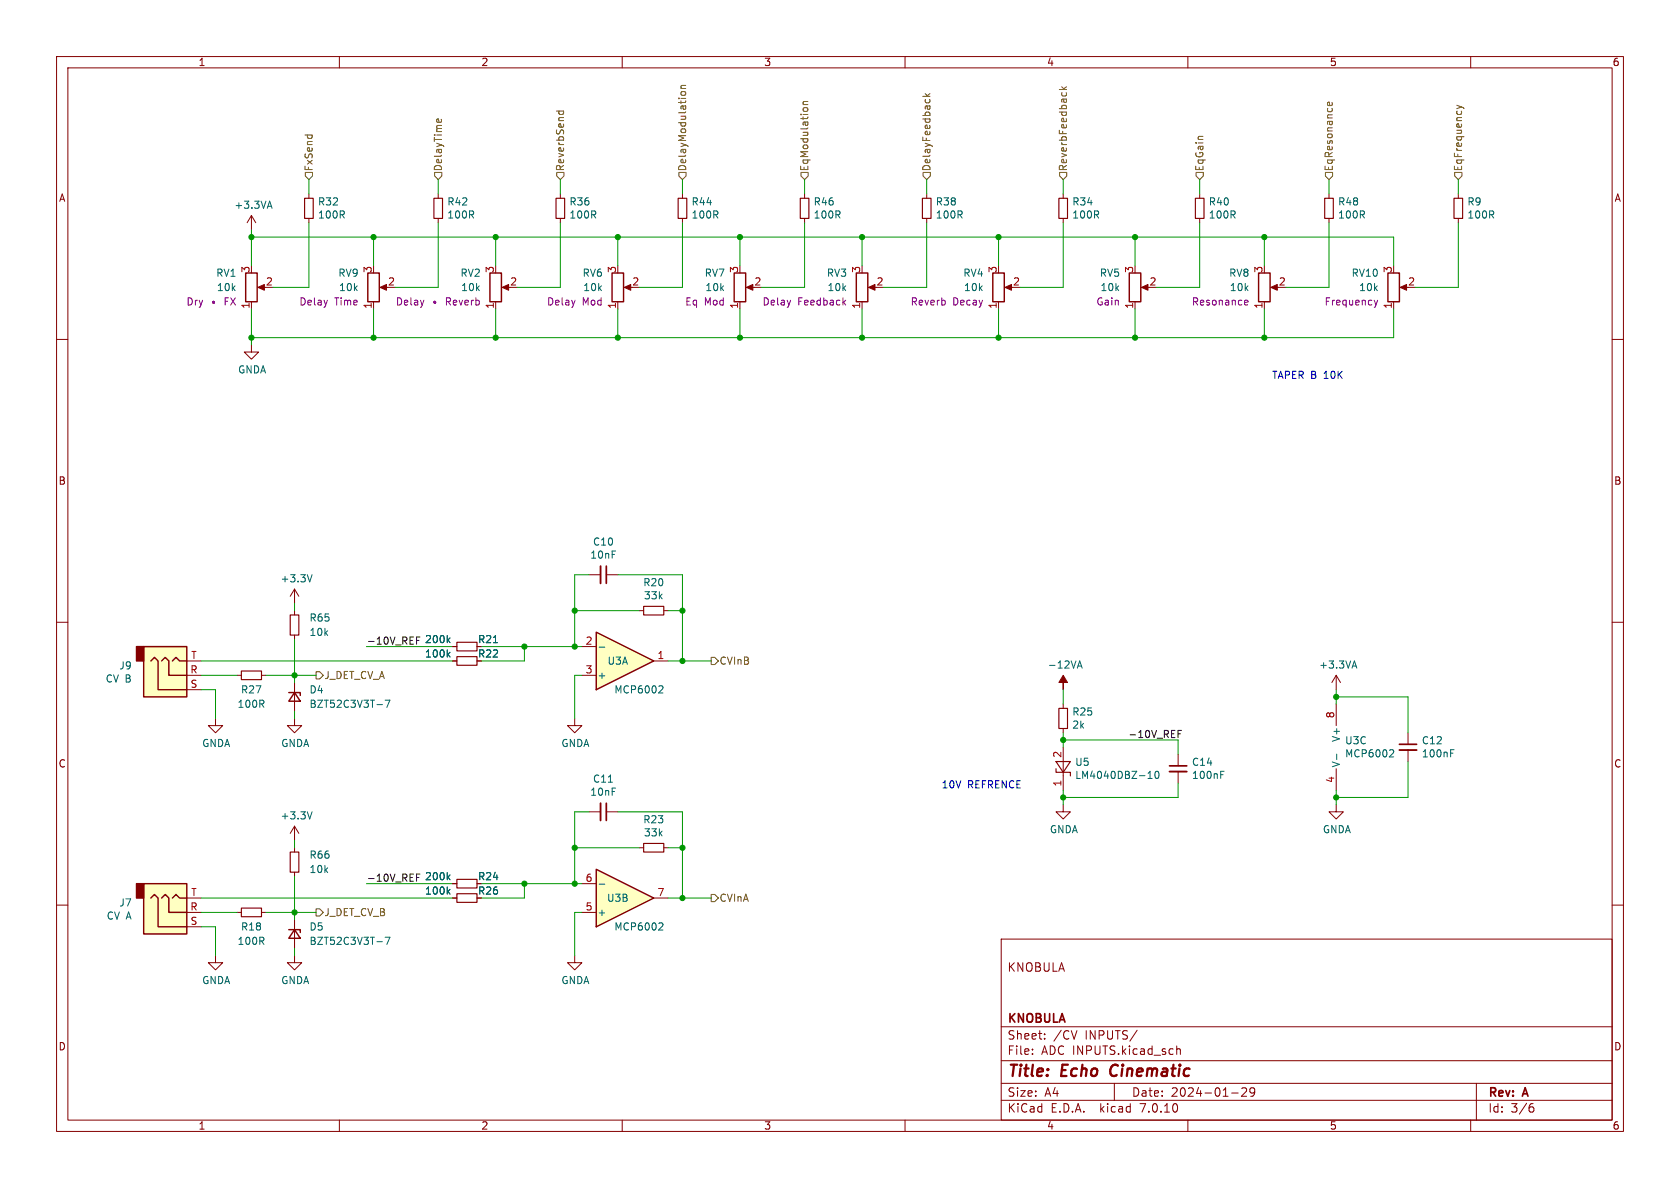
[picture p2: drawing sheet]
<svg xmlns="http://www.w3.org/2000/svg" width="297mm" height="210mm" viewBox="0 0 297 210" stroke-linecap="round" stroke-linejoin="round" font-family="sans-serif">
<g fill="none" stroke="#840000" stroke-width=".18">
<path d="M10 10h277v190h-277zM12 12h273v186h-273zM60 10v2M110 10v2M160 10v2M210 10v2M260 10v2M44.4 38.1v2.5M44.4 38.1l-.7 1.3M44.4 38.1l.8 1.3M77.5 34.3v.8M77.5 38.6v.8"/>
<path d="M99.1 34.3v.8M99.1 38.6v.8M120.6 34.3v.8M120.6 38.6v.8M142.2 34.3v.8M142.2 38.6v.8M163.8 34.3v.8M163.8 38.6v.8M188 34.3v.8M188 38.6v.8M234.9 34.3v.8M234.9 38.6v.8"/>
<path d="M257.8 34.3v.8M257.8 38.6v.8M10 60h2M44.4 53.3v1.3M46 50.8h1M66 53.3v1.3M67.6 50.8h1M87.6 53.3v1.3M89.2 50.8h1M109.2 53.3v1.3M110.7 50.8h1.1M130.8 53.3v1.3"/>
<path d="M132.3 50.8h1M152.4 53.3v1.3M153.9 50.8h1M176.5 53.3v1.3M178.1 50.8h1M200.7 53.3v1.3M202.2 50.8h1M285 60h2M44.4 61v1.2h1.3l-1.3 1.3-1.2-1.3h1.2M10 110h2M33 116.8h2.6M33 119.4h2.6"/>
<path d="M41.9 119.4h.8M46.2 119.4h.8M52.1 104.1v2.6M52.1 108v.7M52.1 112.3v.7M52.1 104.1l-.8 1.3M52.1 104.1l.7 1.3M80 116.8h.8M80 114.3h.8M104.1 101.6h2.1M107.2 101.6h2M236.2 119.4l-.7 1.3"/>
<path d="M236.2 119.4v2.5M236.2 119.4l.8 1.3M285 110h2M33 121.9h2.6M38.1 127v1.3h1.3l-1.3 1.2-1.3-1.2h1.3M52.1 127v1.3h1.2l-1.2 1.2-1.3-1.2h1.3M52.1 120.7v5M188 132.1v7.6M188 124.5v.7M188 128.8v.7M208.3 133.4v2M208.3 136.4v2"/>
<path d="M236.2 124.5v3.8M236.2 135.9v3.8M248.9 129.5v2.1M248.9 132.6v2M10 160h2M33 158.8h2.6M52.1 146.1v2.5M52.1 149.9v.7M52.1 154.2v.7M52.1 146.1l-.8 1.2M52.1 146.1l.7 1.2M80 158.8h.8"/>
<path d="M80 156.2h.8M188 142.2v1.3h1.2l-1.2 1.3-1.3-1.3h1.3M236.2 142.2v1.3h1.3l-1.3 1.3-1.3-1.3h1.3M285 160h2M33 161.3h2.6M33 163.8h2.6M38.1 168.9v1.3h1.3l-1.3 1.3-1.3-1.3h1.3M41.9 161.3h.8M46.2 161.3h.8M52.1 168.9v1.3h1.2l-1.2 1.3-1.3-1.3h1.3M52.1 162.6v5M177 166h108v32h-108z"/>
<path d="M60 198v2M110 198v2M160 198v2M177 194.5h108M177 191.5h108M177 187.5h108M177 181.5h108M182.5 186.3v.1M182.5 185.5v.1M184.7 183.6v.1M184.7 182.8v.1M197 191.5v3"/>
<path d="M201 182.1l-1.3 2M208 184.9v1.5M208 185.5l.2-.1 .4 .1 .1 .9M210 198v2M217.7 193.2h1.2M219.5 192.4l.6-.1 .2 .1 .1 .3-.9 1.1h.9M221.8 192.9l-.3 .3h-.3l-.2-.3 .1-.5 .4-.1 .2 .1a.99 .99 0 0 1-.3 1.4h-.3M260 198v2M261 191.5v6.5M270.6 195.7h.3l.3 .3-.1 .5-.5 .1M271 195.1l-.4 .1"/>
</g>
<path d="M196.6 188.5a1.27 1.27 0 0 0 0 1.6" fill="none" stroke="#840000" stroke-width=".4"/>
<g fill="none" stroke="#840000" stroke-width=".2">
<path d="M76.7 35.1h1.5v3.5h-1.5zM98.3 35.1h1.5v3.5h-1.5zM119.9 35.1h1.5v3.5h-1.5zM141.5 35.1h1.5v3.5h-1.5zM163.1 35.1h1.5v3.5h-1.5zM187.2 35.1h1.5v3.5h-1.5zM234.2 35.1h1.5v3.5h-1.5zM257 35.1h1.6v3.5h-1.6zM42.7 118.6h3.5v1.5h-3.5zM51.3 108.7h1.5v3.6h-1.5zM80.8 116.1h3.5v1.5h-3.5zM80.8 113.5h3.5v1.6h-3.5z"/>
<path d="M186.7 134.6h2.5l-1.2 1.9zM186.7 135.9v.6h2.5v.7M187.2 125.2h1.5v3.6h-1.5zM51.3 150.6h1.5v3.6h-1.5zM80.8 158h3.5v1.5h-3.5zM80.8 155.4h3.5v1.6h-3.5zM42.7 160.5h3.5v1.6h-3.5z"/>
</g>
<g fill="none" stroke="#006464" stroke-width=".18">
<path d="M47.4 36.5h.6M47.7 35.6l.4 1.2M55.2 101.6l-.5 1.3M79.2 115.7l.4 .4M79.2 113.1l.4 .5M79.6 115.3l-.5 .5M79.6 112.8l-.5 .4M87.2 113.6h.8M190.5 118.1l.4-1.3 .4 1.3M190.6 117.7h.6M239.1 117.7h.6M239.4 116.8l.5 1.3"/>
<path d="M66.6 124.6h1M68.1 123.8h.8l-.5 1.2M203 137.6h.7M203 136.7l.3-.4v1.3M204.3 136.5l.2-.2a.68 .68 0 0 1 .4 .7 .68 .68 0 0 1-.4 .6l-.2-.1-.1-.4zM215.8 136.9h.4M215.8 136.3h.6M236.3 133.3v1M245.8 132.5l.5 .1 .1 .3-.8 .9h.8M256.4 133.1h.5M256.4 132.5h.7M55.2 143.5l-.5 1.3"/>
<path d="M79.2 157.6l.4 .5M79.2 155l.4 .5M79.6 157.2l-.5 .5M79.6 154.7l-.5 .5M66.6 166.5h1M68.1 165.7h.8l-.5 1.2"/>
</g>
<path d="M106.2 100.1v3M206.8 136.4h3M247.4 132.6h3" fill="none" stroke="#840000" stroke-width=".33"/>
<path d="M107.2 100.1v3M206.8 135.4h3M247.4 131.6h3" fill="none" stroke="#840000" stroke-width=".3"/>
<g fill="#840000" stroke="#840000" stroke-width=".18">
<path d="M201.8 50.8l1.1-.5v1z"/>
<path d="M153.5 50.8l1.2-.5v1z"/>
<path d="M132 50.8l1.1-.5v1z"/>
<path d="M45.6 50.8l1.1-.5v1z"/>
<path d="M88.8 50.8l1.1-.5v1z"/>
<path d="M177.7 50.8l1.1-.5v1z"/>
<path d="M67.2 50.8l1.1-.5v1z"/>
<path d="M110.4 50.8l1.1-.5v1z"/>
<path d="M188 119.4l.7 1.3h-.7v1.2v-1.2h-.8z"/>
</g>
<g fill="none" stroke="#840000" stroke-width=".25">
<path d="M43.4 48.3h2.1v5h-2.1zM65 48.3h2.1v5h-2.1zM86.6 48.3h2v5h-2zM108.2 48.3h2v5h-2zM129.8 48.3h2v5h-2zM151.4 48.3h2v5h-2zM175.5 48.3h2v5h-2zM199.6 48.3h2.1v5h-2.1zM25.4 114.3h7.6v8.9h-7.6zM26.7 116.8l.6-.6 .6 .6v5.1h5.1M28.6 116.8l.6-.6 .6 .6v2.6h3.2M30.5 116.8l.6-.6 .6 .6h1.3"/>
<path d="M51.1 122.4h2v.5M52.1 122.4l1 1.6h-2zM25.4 156.2h7.6v8.9h-7.6zM26.7 158.8l.6-.7 .6 .7v5h5.1M28.6 158.8l.6-.7 .6 .7v2.5h3.2M30.5 158.8l.6-.7 .6 .7h1.3M51.1 164.3h2v.5M52.1 164.3l1 1.6h-2z"/>
</g>
<path d="M149.1 53.4l.4 .5M149.5 53.1l-.5 .5" fill="none" stroke="#840084" stroke-width=".18"/>
<g fill="#ffffc2" stroke="#ffffc2" stroke-width=".18">
<path d="M25.4 114.3h7.6v8.9h-7.6z"/>
<path d="M25.4 156.2h7.6v8.9h-7.6z"/>
</g>
<g fill="#840000" stroke="#840000" stroke-width=".25">
<path d="M24.1 114.3h1.3v2.5h-1.3z"/>
<path d="M24.1 156.2h1.3v2.6h-1.3z"/>
</g>
<path d="M105.4 153.7l10.2 5.1-10.2 5z" fill="#ffffc2"/>
<path d="M105.4 153.7l10.2 5.1-10.2 5z" fill="none" stroke="#840000" stroke-width=".25"/>
<path d="M113 108h.8M117.3 108h.8M102.9 156.2h2.5M113 149.9h.8M115.6 158.8h2.5M117.3 149.9h.8M102.9 161.3h2.5" fill="none" stroke="#840000" stroke-width=".18"/>
<path d="M105.9 156.3h1M116.7 163.1l.4 .1 .1 .3-.8 .9h.8" fill="none" stroke="#006464" stroke-width=".18"/>
<path d="M113.8 107.2h3.5v1.5h-3.5zM113.8 149.1h3.5v1.5h-3.5z" fill="none" stroke="#840000" stroke-width=".2"/>
<path d="M105.4 111.8l10.2 5-10.2 5.1z" fill="#ffffc2"/>
<path d="M222.5 48.3h2v5h-2zM245.4 48.3h2v5h-2zM105.4 111.8l10.2 5-10.2 5.1z" fill="none" stroke="#840000" stroke-width=".25"/>
<g fill="none" stroke="#840000" stroke-width=".18">
<path d="M54.6 34.3v.8M54.6 38.6v.8M212.1 34.3v.8M212.1 38.6v.8M223.5 53.3v1.3M225 50.8h1.1M246.4 53.3v1.3M247.9 50.8h1M80 116.8h.8M80 114.3h.8M102.9 114.3h2.5M102.9 119.4h2.5"/>
<path d="M115.6 116.8h2.5M101.6 127v1.3h1.3l-1.3 1.2-1.3-1.2h1.3M80 156.2h.8M80 158.8h.8M104.1 143.5h2.1M107.2 143.5h2M101.6 168.9v1.3h1.3l-1.3 1.3-1.3-1.3h1.3"/>
</g>
<path d="M79.2 113.1l.4 .5M79.2 115.7l.4 .4M79.6 112.8l-.5 .4M79.6 115.3l-.5 .5M87.2 113.6h.8M105.9 114.4h1M107.6 138.3h.7M116.7 121.2l.4 .1 .1 .3-.8 .9h.8M79.2 155l.4 .5M79.2 157.6l.4 .5M79.6 154.7l-.5 .5M79.6 157.2l-.5 .5" fill="none" stroke="#006464" stroke-width=".18"/>
<path d="M106.2 142v3" fill="none" stroke="#840000" stroke-width=".33"/>
<path d="M107.2 142v3" fill="none" stroke="#840000" stroke-width=".3"/>
<path d="M53.8 35.1h1.6v3.5h-1.6zM211.3 35.1h1.6v3.5h-1.6z" fill="none" stroke="#840000" stroke-width=".2"/>
<g fill="#840000" stroke="#840000" stroke-width=".18">
<path d="M224.7 50.8l1.1-.5v1z"/>
<path d="M247.5 50.8l1.2-.5v1z"/>
</g>
<path d="M220.1 53.9h.5M220.1 53.1h.3l.2 .3-.6 .1M242.9 53.1l.3 .8M243.2 53.9l-.3 .4M243.5 53.1l-.3 .8" fill="none" stroke="#840084" stroke-width=".18"/>
<g fill="none" stroke="#725600" stroke-width=".18">
<path d="M98.4 19.6h1.2M98.9 19.6v.5M99.6 19.6v.5M120.4 15.6h.8M120.4 16.7v-.3l.2-.2h.5l.1 .2v.3M121.2 15.1l-.8 .1v.3l.1 .1M142 18.5h.8M142.1 19.1h.6M142.8 17.9l-.8 .1v.3l.1 .2M163.1 17h1.3M163.6 16.6l.4 .4M164.4 16.6l-.5 .3"/>
<path d="M187.3 15.8h1.2M187.7 15.3l.5 .5M188.5 15.3l-.4 .4M235.5 18.1v.4l-.2 .2-.6-.1v-.5h.3l.1 .6M257.5 18.6l.9 .3M258.4 18.9l-.9 .3M258.4 18.9l.4 .3M54 30.5h1.2v.6l-.6 .7-.6-.7zM76.8 30.5h1.3v.6l-.6 .7-.7-.7zM77.2 21.4l.1-.3 .2-.1 .1 .6M78 21.1v.3M98.4 30.5h1.3v.6l-.6 .7-.7-.7z"/>
<path d="M120 30.5h1.3v.6l-.7 .7-.6-.7zM141.6 30.5h1.3v.6l-.7 .7-.6-.7zM163.2 30.5h1.3v.6l-.7 .7-.6-.7zM187.3 30.5h1.3v.6l-.6 .7-.7-.7zM211.5 30.5h1.2v.6l-.6 .7-.6-.7zM234.3 30.5h1.3v.6l-.7 .7-.6-.7zM257.2 30.5h1.2v.6l-.6 .7-.6-.7zM55.9 118.7h.6l.6 .7-.6 .6h-.6zM125.7 116.2h.7l.6 .6-.6 .7h-.7zM125.7 158.1h.7l.6 .7-.6 .6h-.7zM55.9 160.7h.6l.6 .6-.6 .6h-.6z"/>
</g>
<path d="M73.6 113.2h.5M74.2 112.6h-.6v1.3M208.3 129.7h.4M208.9 129.1h-.6v1.3M73.6 155.1h.5M74.2 154.5h-.6v1.3" fill="none" stroke="#0f0f0f" stroke-width=".18"/>
<g fill="none" stroke="#009600" stroke-width=".18">
<path d="M54.6 39.4v11.4h-6.3M54.6 31.8v2.5M77.5 39.4v11.4h-7.7M77.5 31.8v2.5M99.1 39.4v11.4h-7.7M99.1 31.8v2.5M120.6 39.4v11.4h-7.6M120.6 31.8v2.5M142.2 39.4v11.4h-7.6M142.2 31.8v2.5M163.8 39.4v11.4h-7.6M163.8 31.8v2.5"/>
<path d="M188 39.4v11.4h-7.7M188 31.8v2.5M212.1 39.4v11.4h-7.6M212.1 31.8v2.5M234.9 39.4v11.4h-7.6M234.9 31.8v2.5M257.8 39.4v11.4h-7.6M257.8 31.8v2.5M44.4 41.9h202v5.1M44.4 40.6v6.4M44.4 54.6v6.4M66 41.9v5.1"/>
<path d="M66 54.6v5.1M87.6 41.9v5.1M87.6 54.6v5.1M109.2 41.9v5.1M109.2 54.6v5.1M130.8 41.9v5.1M130.8 54.6v5.1M152.4 41.9v5.1M152.4 54.6v5.1M176.5 41.9v5.1M176.5 54.6v5.1M200.7 41.9v5.1"/>
<path d="M200.7 54.6v5.1M223.5 41.9v5.1M223.5 54.6v5.1M246.4 54.6v5.1h-202M35.6 116.8h44.4M35.6 119.4h6.3M47 119.4h8.9M52.1 106.7v1.3M52.1 113v7.7M64.8 114.3h15.2M85.1 114.3h17.8M92.7 114.3v2.5h-7.6"/>
<path d="M101.6 108h11.4M102.9 119.4h-1.3v7.6M104.1 101.6h-2.5v12.7M109.2 101.6h11.4v15.2M118.1 116.8h7.6M118.1 108h2.5M35.6 121.9h2.5v5.1M52.1 125.7v1.3M188 130.8h20.3v2.6M188 121.9v2.6M188 129.5v2.6M188 139.7v2.5"/>
<path d="M208.3 138.4v2.6h-20.3M236.2 123.2h12.7v6.3M236.2 121.9v2.6M236.2 139.7v2.5M248.9 134.6v6.4h-12.7M35.6 158.8h44.4M52.1 148.6v1.3M52.1 154.9v7.7M64.8 156.2h15.2M85.1 156.2h17.8M92.7 156.2v2.6h-7.6M101.6 149.9h11.4"/>
<path d="M104.1 143.5h-2.5v12.7M109.2 143.5h11.4v15.3M118.1 158.8h7.6M118.1 149.9h2.5M35.6 161.3h6.3M35.6 163.8h2.5v5.1M47 161.3h8.9M52.1 167.6v1.3M102.9 161.3h-1.3v7.6"/>
</g>
<g fill="#009600" stroke="#009600" stroke-width=".18">
<circle cx="101.6" cy="114.3" r=".46"/>
<circle cx="120.6" cy="116.8" r=".46"/>
<circle cx="101.6" cy="108" r=".46"/>
<circle cx="120.6" cy="108" r=".46"/>
<circle cx="176.5" cy="41.9" r=".46"/>
<circle cx="200.7" cy="41.9" r=".46"/>
<circle cx="152.4" cy="59.7" r=".46"/>
<circle cx="176.5" cy="59.7" r=".46"/>
<circle cx="152.4" cy="41.9" r=".46"/>
<circle cx="130.8" cy="41.9" r=".46"/>
<circle cx="109.2" cy="59.7" r=".46"/>
<circle cx="87.6" cy="59.7" r=".46"/>
<circle cx="109.2" cy="41.9" r=".46"/>
<circle cx="87.6" cy="41.9" r=".46"/>
<circle cx="130.8" cy="59.7" r=".46"/>
<circle cx="92.7" cy="114.3" r=".46"/>
<circle cx="52.1" cy="119.4" r=".46"/>
<circle cx="52.1" cy="161.3" r=".46"/>
<circle cx="92.7" cy="156.2" r=".46"/>
<circle cx="223.5" cy="59.7" r=".46"/>
<circle cx="236.2" cy="123.2" r=".46"/>
<circle cx="200.7" cy="59.7" r=".46"/>
<circle cx="236.2" cy="141" r=".46"/>
<circle cx="188" cy="130.8" r=".46"/>
<circle cx="188" cy="141" r=".46"/>
<circle cx="120.6" cy="158.8" r=".46"/>
<circle cx="120.6" cy="149.9" r=".46"/>
<circle cx="101.6" cy="156.2" r=".46"/>
<circle cx="101.6" cy="149.9" r=".46"/>
<circle cx="223.5" cy="41.9" r=".46"/>
<circle cx="44.4" cy="41.9" r=".46"/>
<circle cx="66" cy="59.7" r=".46"/>
<circle cx="44.4" cy="59.7" r=".46"/>
<circle cx="66" cy="41.9" r=".46"/>
</g>
<g font-size="2.8" fill="#840000">
<text x="178" y="190.9">Title:</text>
<text x="187.7" y="190.9">Echo</text>
<text x="197.1" y="190.9">Cinematic</text>
</g>
<g font-size="2.1" fill="#840000">
<text x="178" y="172">KNOBULA</text>
<text x="178" y="184">Sheet:</text>
<text x="178" y="181.2">KNOBULA</text>
<text x="186.2" y="184">/CV</text>
<text x="191.9" y="184">INPUTS/</text>
<text x="178" y="186.7">File:</text>
<text x="184.1" y="186.7">ADC INPUTS.kicad_sch</text>
<text x="178" y="196.9">KiCad</text>
<text x="178" y="194.1">Size:</text>
<text x="184.7" y="194.1">A4</text>
<text x="185.7" y="196.9">E.D.A.</text>
<text x="194.6" y="196.9">kicad</text>
<text x="200" y="194.1">Date:</text>
<text x="201.8" y="196.9">7.0.10</text>
<text x="207" y="194.1">2024-01-29</text>
<text x="263" y="194.3">Rev:</text>
<text x="263" y="196.9">Id:</text>
<text x="267.1" y="196.9">3/6</text>
<text x="269.4" y="194.3">A</text>
</g>
<g font-size="1.8" fill="#840000">
<text x="35" y="11.9">1</text>
<text x="85" y="11.9">2</text>
<text x="135" y="11.9">3</text>
<text x="185" y="11.9">4</text>
<text x="235" y="11.9">5</text>
<text x="285" y="11.9">6</text>
<text x="10.3" y="35.9">A</text>
<text x="285.3" y="35.9">A</text>
<text x="10.3" y="85.9">B</text>
<text x="285.3" y="85.9">B</text>
<text x="84.4" y="113.9">R21</text>
<text x="84.4" y="116.4">R22</text>
<text x="10.3" y="135.9">C</text>
<text x="285.3" y="135.9">C</text>
<text x="84.4" y="155.8">R24</text>
<text x="84.4" y="158.3">R26</text>
<text x="10.3" y="185.9">D</text>
<text x="285.3" y="185.9">D</text>
<text x="35" y="199.9">1</text>
<text x="85" y="199.9">2</text>
<text x="135" y="199.9">3</text>
<text x="185" y="199.9">4</text>
<text x="235" y="199.9">5</text>
<text x="285" y="199.9">6</text>
</g>
<g font-size="1.8" fill="#725600">
<text x="55.5" y="30.4" transform="rotate(-90 55.5 30.4)">FxSend</text>
<text x="78.3" y="30.4" transform="rotate(-90 78.3 30.4)">DelayTime</text>
<text x="99.9" y="30.4" transform="rotate(-90 99.9 30.4)">ReverbSend</text>
<text x="121.5" y="30.4" transform="rotate(-90 121.5 30.4)">DelayModulation</text>
<text x="143.1" y="30.4" transform="rotate(-90 143.1 30.4)">EqModulation</text>
<text x="164.7" y="30.4" transform="rotate(-90 164.7 30.4)">DelayFeedback</text>
<text x="188.8" y="30.4" transform="rotate(-90 188.8 30.4)">ReverbFeedback</text>
<text x="213" y="30.4" transform="rotate(-90 213 30.4)">EqGain</text>
<text x="235.8" y="30.4" transform="rotate(-90 235.8 30.4)">EqResonance</text>
<text x="258.7" y="30.4" transform="rotate(-90 258.7 30.4)">EqFrequency</text>
<text x="127.1" y="117.7">CVInB</text>
<text x="57.3" y="120.2">J_DET_CV_A</text>
<text x="127.1" y="159.6">CVInA</text>
<text x="57.3" y="162.2">J_DET_CV_B</text>
</g>
<g font-size="1.8" fill="#006464">
<text x="41.3" y="37.1">+3.3VA</text>
<text x="56.1" y="38.8">100R</text>
<text x="56.1" y="36.5">R32</text>
<text x="79" y="38.8">100R</text>
<text x="79" y="36.5">R42</text>
<text x="100.6" y="38.8">100R</text>
<text x="100.6" y="36.5">R36</text>
<text x="122.2" y="38.8">100R</text>
<text x="122.2" y="36.5">R44</text>
<text x="143.7" y="38.8">100R</text>
<text x="143.7" y="36.5">R46</text>
<text x="165.3" y="38.8">100R</text>
<text x="165.3" y="36.5">R38</text>
<text x="189.5" y="38.8">100R</text>
<text x="189.5" y="36.5">R34</text>
<text x="213.6" y="38.8">100R</text>
<text x="213.6" y="36.5">R40</text>
<text x="236.5" y="38.8">100R</text>
<text x="236.5" y="36.5">R48</text>
<text x="259.3" y="36.5">R9</text>
<text x="259.3" y="38.8">100R</text>
<text x="38.1" y="49.1">RV1</text>
<text x="38.3" y="51.7">10k</text>
<text x="59.7" y="49.1">RV9</text>
<text x="59.8" y="51.7">10k</text>
<text x="81.3" y="49.1">RV2</text>
<text x="81.4" y="51.7">10k</text>
<text x="102.9" y="49.1">RV6</text>
<text x="103" y="51.7">10k</text>
<text x="124.5" y="49.1">RV7</text>
<text x="124.6" y="51.7">10k</text>
<text x="146.1" y="49.1">RV3</text>
<text x="146.2" y="51.7">10k</text>
<text x="170.2" y="49.1">RV4</text>
<text x="170.3" y="51.7">10k</text>
<text x="194.3" y="49.1">RV5</text>
<text x="194.5" y="51.7">10k</text>
<text x="217.2" y="49.1">RV8</text>
<text x="217.3" y="51.7">10k</text>
<text x="238.8" y="49.1">RV10</text>
<text x="240.2" y="51.7">10k</text>
<text x="42" y="66.2">GNDA</text>
<text x="104.2" y="99">10nF</text>
<text x="104.7" y="96.6">C10</text>
<text x="49.5" y="103.1">+3.3V</text>
<text x="113.6" y="103.8">R20</text>
<text x="113.7" y="106.1">33k</text>
<text x="54.6" y="112.6">10k</text>
<text x="54.6" y="110.1">R65</text>
<text x="75" y="113.9">200k</text>
<text x="21" y="118.5">J9</text>
<text x="75" y="116.4">100k</text>
<text x="107.3" y="117.7">U3A</text>
<text x="185.2" y="118.4">-12VA</text>
<text x="233.1" y="118.4">+3.3VA</text>
<text x="18.6" y="120.9">CV B</text>
<text x="41.9" y="125.3">100R</text>
<text x="42.5" y="122.8">R27</text>
<text x="54.6" y="122.8">D4</text>
<text x="54.6" y="125.3">BZT52C3V3T-7</text>
<text x="105.5" y="120.2">+</text>
<text x="108.5" y="122.8">MCP6002</text>
<text x="189.5" y="126.7">R25</text>
<text x="189.5" y="129">2k</text>
<text x="237.1" y="131.3" transform="rotate(-90 237.1 131.3)">V+</text>
<text x="237.7" y="131.8">U3C</text>
<text x="251.3" y="131.8">C12</text>
<text x="35.6" y="132.3">GNDA</text>
<text x="49.6" y="132.3">GNDA</text>
<text x="99.1" y="132.3">GNDA</text>
<text x="190" y="135.6">U5</text>
<text x="190" y="137.9">LM4040DBZ-10</text>
<text x="210.6" y="137.9">100nF</text>
<text x="210.6" y="135.6">C14</text>
<text x="237.1" y="135.8" transform="rotate(-90 237.1 135.8)">V-</text>
<text x="237.7" y="134.1">MCP6002</text>
<text x="251.3" y="134.1">100nF</text>
<text x="104.2" y="140.9">10nF</text>
<text x="104.7" y="138.6">C11</text>
<text x="49.5" y="145.1">+3.3V</text>
<text x="113.6" y="145.7">R23</text>
<text x="113.7" y="148.1">33k</text>
<text x="185.5" y="147.5">GNDA</text>
<text x="233.8" y="147.5">GNDA</text>
<text x="54.6" y="154.5">10k</text>
<text x="54.6" y="152">R66</text>
<text x="75" y="155.8">200k</text>
<text x="21" y="160.5">J7</text>
<text x="75" y="158.3">100k</text>
<text x="107.2" y="159.6">U3B</text>
<text x="18.8" y="162.8">CV A</text>
<text x="41.9" y="167.2">100R</text>
<text x="42.5" y="164.7">R18</text>
<text x="54.6" y="164.7">D5</text>
<text x="54.6" y="167.2">BZT52C3V3T-7</text>
<text x="105.5" y="162.2">+</text>
<text x="108.5" y="164.7">MCP6002</text>
<text x="35.6" y="174.2">GNDA</text>
<text x="49.6" y="174.2">GNDA</text>
<text x="99.1" y="174.2">GNDA</text>
</g>
<g font-size="1.8" fill="#a90000">
<text x="44.2" y="48.3" transform="rotate(-90 44.2 48.3)">3</text>
<text x="46.9" y="50.5">2</text>
<text x="65.8" y="48.3" transform="rotate(-90 65.8 48.3)">3</text>
<text x="68.5" y="50.5">2</text>
<text x="87.4" y="48.3" transform="rotate(-90 87.4 48.3)">3</text>
<text x="90.1" y="50.5">2</text>
<text x="109" y="48.3" transform="rotate(-90 109 48.3)">3</text>
<text x="111.7" y="50.5">2</text>
<text x="130.6" y="48.3" transform="rotate(-90 130.6 48.3)">3</text>
<text x="133.3" y="50.5">2</text>
<text x="152.1" y="48.3" transform="rotate(-90 152.1 48.3)">3</text>
<text x="154.9" y="50.5">2</text>
<text x="176.3" y="48.3" transform="rotate(-90 176.3 48.3)">3</text>
<text x="179" y="50.5">2</text>
<text x="200.4" y="48.3" transform="rotate(-90 200.4 48.3)">3</text>
<text x="203.1" y="50.5">2</text>
<text x="223.3" y="48.3" transform="rotate(-90 223.3 48.3)">3</text>
<text x="226" y="50.5">2</text>
<text x="246.1" y="48.3" transform="rotate(-90 246.1 48.3)">3</text>
<text x="248.8" y="50.5">2</text>
<text x="44.2" y="54.7" transform="rotate(-90 44.2 54.7)">1</text>
<text x="65.8" y="54.7" transform="rotate(-90 65.8 54.7)">1</text>
<text x="87.4" y="54.7" transform="rotate(-90 87.4 54.7)">1</text>
<text x="109" y="54.7" transform="rotate(-90 109 54.7)">1</text>
<text x="130.6" y="54.7" transform="rotate(-90 130.6 54.7)">1</text>
<text x="152.1" y="54.7" transform="rotate(-90 152.1 54.7)">1</text>
<text x="176.3" y="54.7" transform="rotate(-90 176.3 54.7)">1</text>
<text x="200.4" y="54.7" transform="rotate(-90 200.4 54.7)">1</text>
<text x="223.3" y="54.7" transform="rotate(-90 223.3 54.7)">1</text>
<text x="246.1" y="54.7" transform="rotate(-90 246.1 54.7)">1</text>
<text x="33.6" y="119.1">R</text>
<text x="33.7" y="116.6">T</text>
<text x="103.4" y="114">2</text>
<text x="103.4" y="119.1">3</text>
<text x="116.1" y="116.6">1</text>
<text x="33.6" y="121.7">S</text>
<text x="236" y="127.1" transform="rotate(-90 236 127.1)">8</text>
<text x="187.7" y="134.1" transform="rotate(-90 187.7 134.1)">2</text>
<text x="187.7" y="139.1" transform="rotate(-90 187.7 139.1)">1</text>
<text x="236" y="138.5" transform="rotate(-90 236 138.5)">4</text>
<text x="103.4" y="156">6</text>
<text x="33.6" y="161">R</text>
<text x="33.7" y="158.5">T</text>
<text x="103.4" y="161">5</text>
<text x="116.1" y="158.5">7</text>
<text x="33.6" y="163.6">S</text>
</g>
<g font-size="1.8" fill="#840084">
<text x="32.9" y="54.2">Dry</text>
<text x="37.1" y="54.2">þÿ &quot;FX</text>
<text x="52.8" y="54.2">Delay</text>
<text x="59.1" y="54.2">Time</text>
<text x="69.9" y="54.2">Delay</text>
<text x="76.2" y="54.2">þÿ &quot;Reverb</text>
<text x="96.6" y="54.2">Delay</text>
<text x="102.9" y="54.2">Mod</text>
<text x="121" y="54.2">Eq</text>
<text x="124.5" y="54.2">Mod</text>
<text x="134.7" y="54.2">Delay</text>
<text x="141" y="54.2">Feedback</text>
<text x="160.9" y="54.2">Reverb</text>
<text x="168.4" y="54.2">Decay</text>
<text x="193.7" y="54.2">Gain</text>
<text x="210.6" y="54.2">Resonance</text>
<text x="234.1" y="54.2">Frequency</text>
</g>
<g font-size="1.8" fill="#0000c2">
<text x="224.8" y="67.1">TAPER B</text>
<text x="234.1" y="67.1">10K</text>
<text x="166.4" y="139.5">10V</text>
<text x="171" y="139.5">REFRENCE</text>
</g>
<g font-size="1.8" fill="#0f0f0f">
<text x="64.8" y="114">-10V_REF</text>
<text x="199.4" y="130.5">-10V_REF</text>
<text x="64.8" y="155.9">-10V_REF</text>
</g>
</svg>
